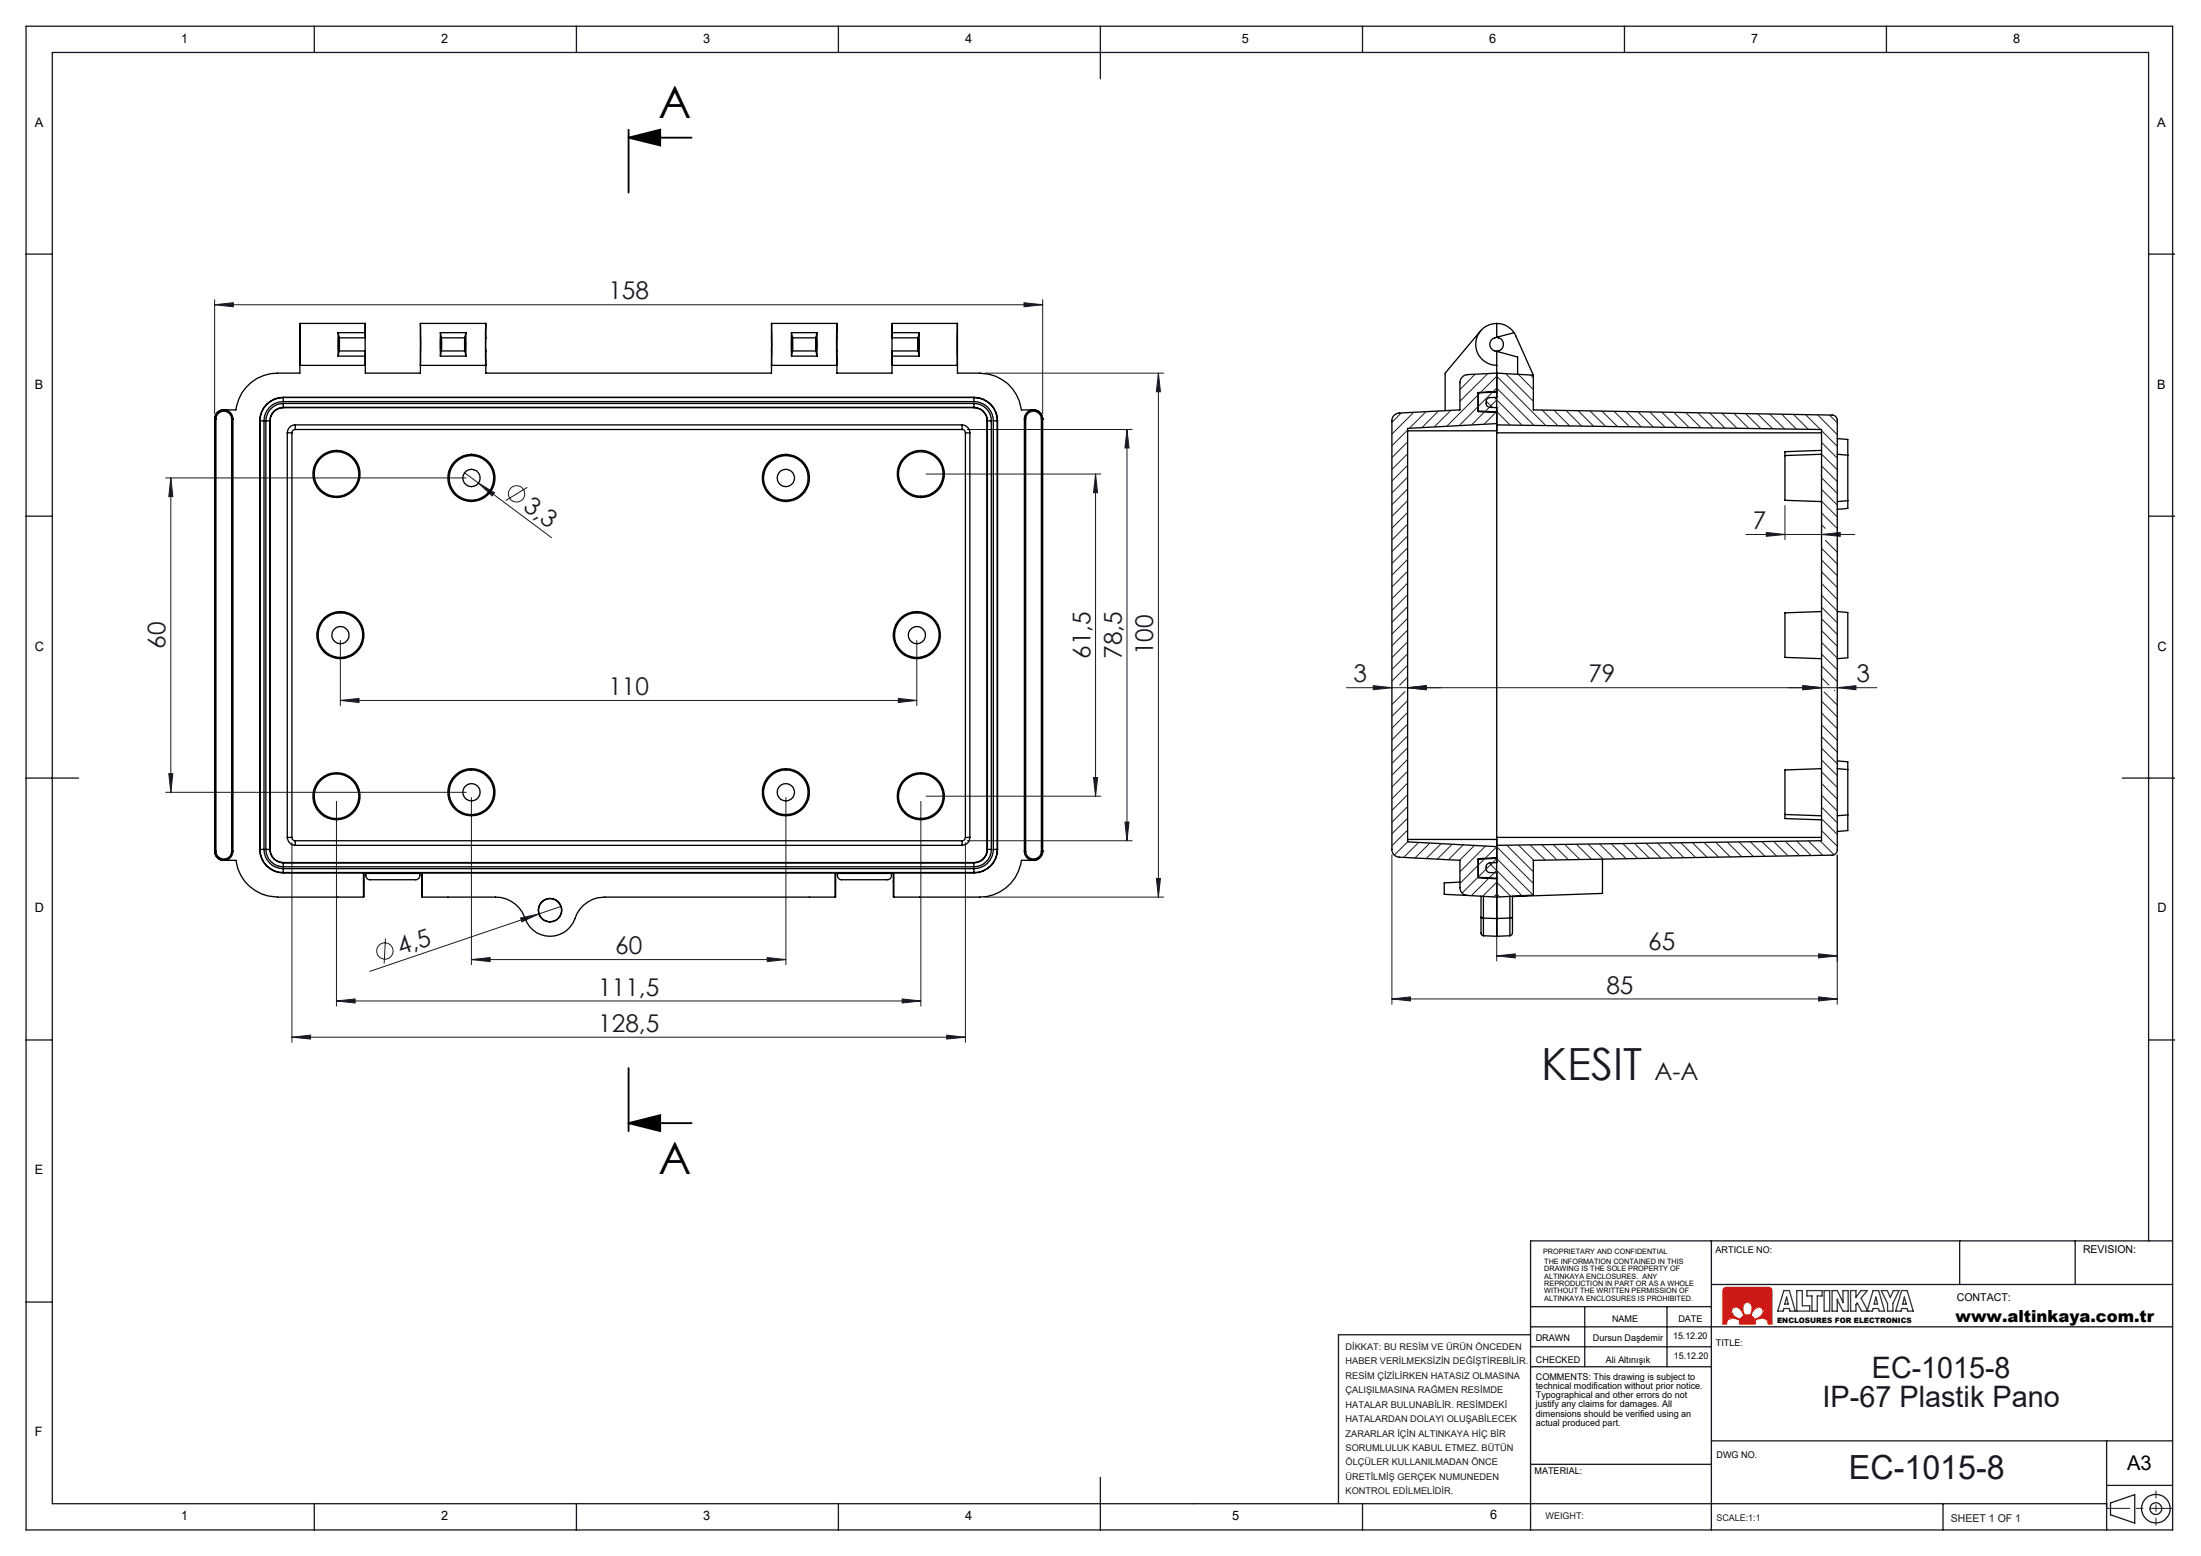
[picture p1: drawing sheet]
<svg xmlns="http://www.w3.org/2000/svg" width="420mm" height="297mm" viewBox="0 0 420 297" stroke-linecap="round" stroke-linejoin="round" font-family="sans-serif">
<path d="M329 245.8l.4-.1h8.1l.5 .2 .1 .4v6.4h-.7l-.4-.9-.7-.2-1.4 .4 .1 .7h-3.1l.1-.7-1.4-.4-.9 .3-.2 .8h-.7v-6.4zM330.6 249.7l.8-.3 .7 .5 .6 1.2-.6 .7-1.3-.7-.4-.8zM332.8 248.8l.6-.3 .8 .4 .2 .8-.5 1.3h-.9l-.3-.6-.1-.7zM334.8 249.9l.9-.5 .5 .3 .3 .8-.4 .6-1.3 .7-.6-.7 .2-.6z" fill="none" stroke="#e13800" stroke-width=".19"/>
<g fill="none" stroke="#191924" stroke-width=".25">
<path d="M5 5h409.6v287h-409.6zM60 5v5M110 5v5M160 5v5M210 5v10M260 5v5M310 5v5M360 5v5M5 48.5h5M410 48.5h5M5 98.5h5M410 98.5h5"/>
<path d="M5 148.5h10M405 148.5h10M5 198.5h5M410 198.5h5M326.6 236.9v55.1M373.9 236.8v8.4M396 236.8v8.4M410 236.9v-226.9h-400v277h392M414.6 236.9h-122.5v55.1M5 248.5h5M292.1 254.8h-36.7v32.2M292.1 249.4h34.5"/>
<path d="M292.1 253.3h122.5M292.1 257.1h34.5M302.4 249.4v11.5M318.1 249.4v11.5M326.6 245.2h88M292.1 260.9h34.5M292.1 279.5h34.5M326.6 275h88M402 275v17M60 287v5M110 287v5M160 287v5"/>
<path d="M210 282v10M260 287v5M370.8 287v5M402 283.5h12.6"/>
</g>
<path d="M334.7 250a.98 .98 0 0 1 .9-.6 .98 .98 0 0 1 .9 .6 1.68 1.68 0 0 1-1.7 1.7l-.3-.3a.51 .51 0 0 1-.1-.9zM330.6 249.7a1.15 1.15 0 0 1 1.8 .6l.1 .2a.56 .56 0 0 1 .2 .5 .56 .56 0 0 1-.4 .5 .53 .53 0 0 1-.4 .3 .53 .53 0 0 1-.5-.3l-.5-.3a1.05 1.05 0 0 1-.3-1.5zM329 245.8l-.2 .4v6.5h.7v-.2a1.21 1.21 0 0 1 1.8-.8 .53 .53 0 0 1 .6 .6v.4h3.1v-.3a.46 .46 0 0 1 0-.5 .46 .46 0 0 1 .5-.1l.6-.2 .6 .1a.83 .83 0 0 1 .7 1h.7v-6.4l-.2-.5-.2-.1h-8.5zM332.9 248.7a.97 .97 0 0 1 1.1 .1 .97 .97 0 0 1 .3 1.1l-.1 .6a.44 .44 0 0 1-.6 .5h-.2a.45 .45 0 0 1-.5 0 .45 .45 0 0 1-.2-.5l-.1-1.1z" fill-rule="evenodd" fill="#f00"/>
<g fill="none" stroke="#191924" stroke-width=".19">
<path d="M41 58.2l3.5-.4v.8zM41 57.2v21.8M41 58.2h158M195.4 57.8l3.6 .4-3.6 .4zM199 57.2v21.8M188 71.2h34.1M221.1 71.2l.3 3.6h-.7zM221.1 71.2v100M31.6 91.2h57.4M32.6 91.2v60M32.6 91.2l.4 3.6h-.8zM88.7 90.2l2.6 2"/>
<path d="M91.3 92.2l3.1 1.8-.5 .6zM91.3 92.2l13.9 10.4M100.6 93l-4.1 2.5M176.7 90.5h33.3M184.6 82h31.4M209.1 90.5v61.5M209.1 90.5l.3 3.5h-.7zM215.1 82l.3 3.5h-.7zM215.1 82v78.5M340.6 96.5v6.5M333.2 102h20.7M337 101.6l3.6 .4-3.6 .4z"/>
<path d="M347.6 102l3.6-.4v.8zM64.9 133.7l3.6-.4v.8zM64.9 122.2v12.5M64.9 133.7h110M171.4 133.3l3.5 .4-3.5 .4zM174.9 122.2v12.5M262 130.9l3.6 .4-3.6 .4zM268.6 131.3l3.6-.4v.8zM344 130.9l3.6 .4-3.6 .4zM350.6 131.3l3.6-.4v.8zM358.1 131.3h-101.2M31.6 151.2h57.4"/>
<path d="M32.2 147.7h.8l-.4 3.5zM64.2 153v39M90 152.2v31.9M150 152.2v31.9M175.7 153v39M176.7 152h33.3M208.7 148.4h.7l-.3 3.6zM214.7 156.9h.7l-.3 3.6zM55.7 160.9v38.1M73.6 179.1l-.3 4.8M99.3 175.2l3.5-.8-3.2 1.6zM102.8 174.4l-32.2 11"/>
<path d="M107.1 173l-4.3 1.4M184.2 160.9v38.1M184.6 160.5h31.4M188 171.2h34.1M220.7 167.7h.7l-.3 3.5zM265.6 163.1v28.6M285.6 176.3v7.1M350.6 163.2v28.5M55.7 198l3.6-.4v.7zM55.7 198h128.5M64.2 191.1l3.6-.4v.7zM64.2 191.1h111.5"/>
<path d="M90 183.2l3.5-.4v.7zM90 183.2h60M146.4 182.8l3.6 .4-3.6 .3zM172.2 190.7l3.5 .4-3.5 .3zM180.7 197.6l3.5 .4-3.5 .3zM265.6 190.7l3.5-.4v.8zM265.6 190.7h85M285.6 182.5l3.5-.4v.7zM285.6 182.5h65M347 190.3l3.6 .4-3.6 .4zM347 182.1l3.6 .4-3.6 .3z"/>
<circle cx="98.6" cy="94.3" r="1.56"/>
<circle cx="73.5" cy="181.5" r="1.56"/>
</g>
<path d="M119.9 26.3l6.1-1.5v3zM119.9 26.3h12.1M119.9 24.8v12M119.9 214.4l6.1-1.5v3zM119.9 203.9v12M119.9 214.4h12.1" fill="none" stroke="#000" stroke-width=".35"/>
<g fill="none" stroke="#191924" stroke-width=".25">
<path d="M402.7 286.9l4.7-1.6v5.4l-4.7-1.6z"/>
<circle cx="411.4" cy="288" r="2.72"/>
<circle cx="411.4" cy="288" r="1.13"/>
</g>
<path d="M340.4 246.3h1.1l1.1 4h-1l-.2-.5h-1l-.1 .5h-1.1zM340.9 247.6l.3 1.3h-.6zM342.9 246.3h1v2.9h1.4v1.1h-2.4zM344.8 246.3h2.9v1.1h-.9v2.9h-1v-2.9h-1zM348.1 246.3h1v4h-1zM350.6 247.9v2.4h-1v-4h1l1.1 2.4v-2.4h1v4h-1l-1.1-2.4M356.3 250.3l1.1-4h1.1l1.1 4h-1l-.1-.5h-1.1l-.1 .5h-2.1l-.8-1.6-.2 .3v1.3h-1.1v-4h1.1v1.3l.9-1.3h1.2l-1.2 1.5 1.3 2.5M358 247.6l.3 1.3h-.7zM359 246.3h1.2l.5 1.4 .6-1.4h1.1l-1.2 2.5v1.5h-1v-1.5zM362.9 246.3h1l1.2 4h-1.1l-.1-.5h-1l-.1 .5h-1.1zM363.4 247.6l.3 1.3h-.6z" fill="none" stroke="#373737" stroke-width=".25"/>
<path d="M401.9 287.9h12.7" fill="none" stroke="#191924" stroke-width=".19" stroke-dasharray="15.2 1.3 1.3 1.3" stroke-dashoffset="10.8"/>
<path d="M411.4 284.6v6.5" fill="none" stroke="#191924" stroke-width=".19" stroke-dasharray="15.2 1.3 1.3 1.3" stroke-dashoffset="13.9"/>
<path d="M119.9 26.3l6.1-1.5v3zM119.9 214.4l6.1-1.5v3z" fill="#000"/>
<g fill="#191924">
<path d="M99.3 175.2l3.5-.8-3.2 1.6z"/>
<path d="M91.3 92.2l3.1 1.8-.5 .6z"/>
<path d="M195.4 57.8l3.6 .4-3.6 .4zM41 58.2l3.5-.4v.8z"/>
<path d="M90 183.2l3.5-.4v.7zM146.4 182.8l3.6 .4-3.6 .3zM55.7 198l3.6-.4v.7zM180.7 197.6l3.5 .4-3.5 .3z"/>
<path d="M64.2 191.1l3.6-.4v.7zM172.2 190.7l3.5 .4-3.5 .3z"/>
<path d="M265.6 190.7l3.5-.4v.8zM347 190.3l3.6 .4-3.6 .4zM285.6 182.5l3.5-.4v.7zM347 182.1l3.6 .4-3.6 .3zM337 101.6l3.6 .4-3.6 .4zM347.6 102l3.6-.4v.8zM344 130.9l3.6 .4-3.6 .4zM350.6 131.3l3.6-.4v.8z"/>
<path d="M268.6 131.3l3.6-.4v.8zM344 130.9l3.6 .4-3.6 .4z"/>
<path d="M171.4 133.3l3.5 .4-3.5 .4zM64.9 133.7l3.6-.4v.8z"/>
<path d="M268.6 131.3l3.6-.4v.8zM262 130.9l3.6 .4-3.6 .4z"/>
<path d="M214.7 156.9h.7l-.3 3.6zM215.1 82l.3 3.5h-.7z"/>
<path d="M32.6 91.2l.4 3.6h-.8zM32.2 147.7h.8l-.4 3.5zM209.1 90.5l.3 3.5h-.7zM208.7 148.4h.7l-.3 3.6z"/>
<path d="M221.1 71.2l.3 3.6h-.7zM220.7 167.7h.7l-.3 3.5z"/>
</g>
<g fill="none" stroke="#000" stroke-width=".25">
<path d="M41 80a1.75 1.75 0 0 1 1.7-1.8 1.75 1.75 0 0 1 1.8 1.8M41 80h.1M41 80h.2M41 80v82.5M41.2 80a1.5 1.5 0 0 1 1.5-1.5 1.5 1.5 0 0 1 1.5 1.5M41.2 80v82.5M44.2 80h.3M44.2 80v82.5M44.5 80v82.5M54 75.9v.8M54 75.9a4.5 4.5 0 0 0-4.4 4.4M54 76.7a3.7 3.7 0 0 0-3.6 3.6"/>
<path d="M54 77a3.4 3.4 0 0 0-3.3 3.3M54 77v.7M54 77.7a2.59 2.59 0 0 0-2.5 2.6M54 75.8a4.5 4.5 0 0 0-4.4 4.5M54 77.8a2.47 2.47 0 0 0-2.4 2.5M54 75.9h131.8M54 76.7h131.8M54 77h131.8M54 77.7h131.8M54 75.8v.1M54 77.7v.1M54 75.8h131.8"/>
<path d="M54 77.8h131.8M57.2 61.7v8h12.5l-.1-1.7M57.2 61.7v9.5h-4.2a8 8 0 0 0-8 7h-2.3a1.71 1.71 0 0 0-1.7 1.8M57.2 61.7h12.5M64.5 63.5v4.5M64.5 63.5h5.1M64.5 68h5.1M64.5 63.5l.2 .9M64.7 64.4v2.7M64.7 67.1l-.2 .9M64.7 64.4v.1M64.7 64.5v2.5"/>
<path d="M64.7 64.5h5M64.7 67h5M64.7 67v.1M69.6 63.5l.1 .9M69.7 61.7l-.1 1.8M69.7 64.5v2.5M69.7 61.7v2.8M69.7 67.1l-.1 .9M80.2 61.7v8h12.5v-8M80.2 61.7v9.5h-10.5v-4.2M80.2 61.7h12.5M84 63.5v4.5"/>
<path d="M84 63.5h4.9M84 68h4.9M84 63.5l.2 .9M84.2 64.4v2.7M84.2 67.1l-.2 .9M84.2 64.4v.1M84.2 64.5v2.5M84.2 64.5h4.5M84.2 67h4.5M84.2 67v.1M88.7 64.5v2.5M88.7 67v.1"/>
<path d="M88.7 64.4v2.7M88.7 67.1l.2 .9M88.7 64.4v.1M88.9 63.5v4.5M88.9 63.5l-.2 .9M92.7 61.7v9.5h54.5v-9.5M147.2 61.7v8h12.5v-8M147.2 61.7h12.5M151 63.5v4.5M151 63.5h4.9M151 68h4.9M151 63.5l.2 .9"/>
<path d="M151.2 64.4v2.7M151.2 67.1l-.2 .9M151.2 64.4v.1M151.2 64.5v2.5M151.2 64.5h4.5M151.2 67v.1M151.2 67h4.5M155.7 64.5v2.5M155.7 67v.1M155.7 64.4v2.7M155.7 67.1l.2 .9M155.7 64.4v.1"/>
<path d="M155.9 63.5v4.5M155.9 63.5l-.2 .9M159.7 61.7v9.5h10.5v-4.2M170.2 61.7l.1 1.8M170.2 64.5v2.5M170.2 61.7h12.5M170.2 61.7v2.8M170.2 64.5h5M170.2 67h5M170.2 67.1l.1 .9M170.3 63.5h5.1M170.3 68h5.1"/>
<path d="M170.3 63.5l-.1 .9M175.2 64.5v2.5M175.2 67v.1M175.2 64.4v2.7M175.2 67.1l.2 .9M175.2 64.4v.1M175.4 63.5v4.5M175.4 63.5l-.2 .9M182.7 61.7v8h-12.5l.1-1.7M182.7 61.7v9.5h4.3a7.9 7.9 0 0 1 7.9 7h2.3M185.8 75.9v.8M185.8 76.7a3.7 3.7 0 0 1 3.7 3.6"/>
<path d="M185.8 75.9a4.5 4.5 0 0 1 4.5 4.4M185.8 77a3.3 3.3 0 0 1 3.4 3.3M185.8 77v.7M185.8 77.7a2.59 2.59 0 0 1 2.6 2.6M185.8 75.8a4.5 4.5 0 0 1 4.6 4.5M185.8 77.8a2.47 2.47 0 0 1 2.5 2.5M185.8 75.8v.1M185.8 77.7v.1M195.5 80h.2M195.5 80v82.5M195.7 80a1.5 1.5 0 0 1 1.5-1.5 1.5 1.5 0 0 1 1.5 1.5M195.7 80v82.5"/>
<path d="M197.2 78.2a1.69 1.69 0 0 0-1.7 1.8M197.2 78.2a1.75 1.75 0 0 1 1.8 1.8M197.2 78.2a1.7 1.7 0 0 1 1.8 1.8M197.2 78.2h.1M198.7 80h.3M198.7 80v82.5M199 80h.1M199 80v82.5M282.1 78.5l3.5 .1M282.5 63.1l-6.7 8.1v7.2M285.6 75.8l-1.3 .1a.97 .97 0 0 0-.7 .9 .97 .97 0 0 0 .7 .9l1.3 .1M285.6 61.7a3.9 3.9 0 0 1 3.3 1.8"/>
<path d="M285.6 64.4a1.34 1.34 0 0 0-1.3 1.3 1.34 1.34 0 0 0 1.3 1.4M285.6 61.7a4 4 0 0 0-4 4 4 4 0 0 0 4 4M285.6 64.4a1.34 1.34 0 0 1 1.3 1.3 1.34 1.34 0 0 1-1.3 1.4M285.6 74.7l-3.5 .2v3.7l3.5 .1M285.6 61.7v2.7M285.6 67.1v14M285.6 74.8l-3.5 .2M285.6 67.1l4 1.1v3.2M288.9 63.5l3.7 8.1M288.9 63.5l-3.3 .9M292.6 71.6l-7-.4-5.6 .3a1.58 1.58 0 0 0-1.4 1.5v5.2l-11.6 .6a1.44 1.44 0 0 0-1.4 1.5v81.8a1.44 1.44 0 0 0 1.4 1.5l11.6 .6v5.2a1.51 1.51 0 0 0 1.4 1.5M292.6 71.6v6.6l57 1a.96 .96 0 0 1 1 1v82a.96 .96 0 0 1-1 1l-57 1v6.6l-7 .4"/>
<path d="M49.6 80.3h.1M49.6 80.3v81.8M49.6 80.3h.8M50.4 80.3v81.8M50.7 80.3h.8M50.7 80.3v81.8M51.5 80.3v81.8M51.5 80.3h.1M51.6 80.3v81.8M54.8 82.6v77.2M54.8 82.6h.9M55.7 82.6v77.2"/>
<path d="M56.3 81.1a1.49 1.49 0 0 0-1.5 1.5M56.3 82a.6 .6 0 0 0-.6 .6M56.3 81.1h127.3M56.3 81.1v.9M56.3 82h127.3M183.6 81.1a1.54 1.54 0 0 1 1.5 1.5M183.6 82h.1a.61 .61 0 0 1 .5 .6M183.6 81.1v.9M184.2 82.6h.9M184.2 82.6v77.2M185.1 82.6v77.2M188.3 80.3h.1"/>
<path d="M188.3 80.3v81.8M188.4 80.3h.8M188.4 80.3v81.8M189.2 80.3v81.8M189.5 80.3h.8M189.5 80.3v81.8M190.3 80.3v81.8M190.3 80.3h.1M190.4 80.3v81.8M285.6 81.2v1h-17M285.6 81.1v1.5M285.6 82.6h62"/>
<path d="M285.6 82.6v77.2M285.6 80.9l-17 .9v78.9l17 .9M285.6 81.1l62 .9v78.5l-62 .9M340.6 87v8.5l7 .2M347.6 86l-7 .2v.8M347.6 86.7l-7 .3M350.6 83.7l2 .2v3M350.6 86.7l2 .2M352.6 86.9v8.7M352.6 95.6v1.4l-2 .2M352.6 95.6l-2 .1M347.6 116.7l-7 .3v8.5l7 .2"/>
<path d="M350.6 116.7l2 .2v8.7l-2 .1M54.8 159.8a1.57 1.57 0 0 0 1.5 1.6M54.8 159.8h.9M55.7 159.8a.6 .6 0 0 0 .6 .7M184.2 159.8v.2a.62 .62 0 0 1-.6 .5M184.2 159.8h.9M185.1 159.8a1.47 1.47 0 0 1-1.5 1.6M285.6 159.8v1.6M285.6 159.8h62M340.6 155.5v.7l7 .3M340.6 155.5l7 .2M347.6 146.7l-7 .3v8.5"/>
<path d="M350.6 145.2l2 .2v1.5M350.6 146.7l2 .2M352.6 146.9v8.6M352.6 155.5v3l-2 .2M352.6 155.5l-2 .2M41 162.5a1.75 1.75 0 0 0 1.7 1.7 1.75 1.75 0 0 0 1.8-1.7M41 162.5a1.73 1.73 0 0 0 1.7 1.7h2.3a8 8 0 0 0 8 7h16.4M41 162.5h.1M41 162.5h.2M41.2 162.5a1.5 1.5 0 0 0 1.5 1.5 1.5 1.5 0 0 0 1.5-1.5M44.2 162.5h.3M49.6 162.1a4.5 4.5 0 0 0 4.4 4.5"/>
<path d="M49.6 162.1h.1M49.6 162.1h.8M49.6 162.1a4.4 4.4 0 0 0 4.4 4.4M50.4 162.1a3.7 3.7 0 0 0 3.6 3.7M50.7 162.1a3.4 3.4 0 0 0 3.3 3.3M50.7 162.1h.8M51.5 162.1a2.59 2.59 0 0 0 2.5 2.6M51.5 162.1h.1M51.6 162.1a2.47 2.47 0 0 0 2.4 2.5M54 164.7v.7M54 165.8v.7M54 165.4h131.8"/>
<path d="M54 165.8h131.8M54 164.7h131.8M54 166.5h131.8M54 164.6v.1M54 166.5v.1M54 164.6h131.8M54 166.6h131.8M56.3 161.4h127.3M56.3 160.5v.9M56.3 160.5h127.3M69.4 166.7h11.2M69.4 166.7v4.5"/>
<path d="M69.4 166.7h.1M69.5 166.7h11M69.5 166.7v4.4l-.1 .1M69.8 166.7a.94 .94 0 0 0 .5 1.2h9a.78 .78 0 0 0 .8-.8v-.4M80.5 166.7v4.4l.1 .1M80.6 171.2h13.9a6 6 0 0 1 5.7 4.1 5 5 0 0 0 4.8 3.4 5 5 0 0 0 4.7-3.4 5.9 5.9 0 0 1 5.7-4.1h43.9M80.6 166.7v4.5M80.6 166.7h-.1M159.3 166.7h11.3M159.3 166.7v4.5M159.3 166.7h.2M159.5 166.7h11"/>
<path d="M159.5 166.7v4.4l-.2 .1M159.8 166.7a.94 .94 0 0 0 .5 1.2h9a.78 .78 0 0 0 .8-.8v-.4M170.5 166.7v4.4l.1 .1M170.6 166.7v4.5M170.6 166.7h-.1M183.6 160.5v.9M185.8 164.7v.7M185.8 165.8v.7M185.8 164.6v.1M185.8 166.5v.1M188.3 162.1a2.47 2.47 0 0 1-2.5 2.5M188.3 162.1h.1"/>
<path d="M188.4 162.1h.8M188.4 162.1a2.59 2.59 0 0 1-2.6 2.6M189.2 162.1a3.3 3.3 0 0 1-3.4 3.3M189.5 162.1a3.7 3.7 0 0 1-3.7 3.7M189.5 162.1h.8M190.3 162.1a4.4 4.4 0 0 1-4.5 4.4M190.3 162.1h.1M190.4 162.1a4.5 4.5 0 0 1-4.6 4.5M195.5 162.5a1.69 1.69 0 0 0 1.7 1.7M195.5 162.5h.2M195.7 162.5a1.5 1.5 0 0 0 1.5 1.5 1.5 1.5 0 0 0 1.5-1.5M197.2 164.2h-2.3a8 8 0 0 1-7.9 7h-16.4"/>
<path d="M197.2 164.2h.1M198.7 162.5h.3M199 162.5a1.75 1.75 0 0 1-1.8 1.7M199 162.5a1.77 1.77 0 0 1-1.8 1.7M199 162.5h.1M268.6 160.2h17v1.1M278.6 168.4l-3 .1v2.2l4.4 .2M280 170.9l5.6 .3M282.1 167.5l3.5 .1M282.6 175.1v2.3a1.18 1.18 0 0 0 .2 1.1l.3 .1M282.6 171.1v4M282.6 175.1l.5 .1"/>
<path d="M283.1 175.2l2.5 .1M283.1 171.1v4.1M283.1 175.2v3.4M283.1 178.6l2.5 .1M285.6 171.2v4.1M285.6 175.3v3.4M285.6 164.6l-1.3 .1a.94 .94 0 0 0-.7 .9 .94 .94 0 0 0 .7 .9l1.3 .1M285.6 163.7l-3.5 .2v3.6l3.5 .2M285.6 161.4v9.8M285.6 163.8l-3.5 .2M288.1 171.1v4.1M288.1 175.2l-2.5 .1"/>
<path d="M288.1 175.2v3.4M288.1 178.6l-2.5 .1M288.6 175.1v1.8a2.05 2.05 0 0 1-.1 1.5l-.4 .2M288.6 171.1v4M288.6 175.1l-.5 .1M305.8 164v6.5l-17.2 .6"/>
<circle cx="64.2" cy="90.5" r="4.5"/>
<circle cx="64.2" cy="90.5" r="4.3"/>
<circle cx="90" cy="91.2" r="4.5"/>
<circle cx="90" cy="91.2" r="1.65"/>
<circle cx="90" cy="91.2" r="4.3"/>
<circle cx="149.9" cy="91.2" r="4.3"/>
<circle cx="150" cy="91.2" r="1.64"/>
<circle cx="150" cy="91.2" r="4.5"/>
<circle cx="175.7" cy="90.5" r="4.3"/>
<circle cx="175.7" cy="90.5" r="4.5"/>
<circle cx="65" cy="121.2" r="4.5"/>
<circle cx="65" cy="121.2" r="4.3"/>
<circle cx="65" cy="121.2" r="1.64"/>
<circle cx="175" cy="121.2" r="4.3"/>
<circle cx="175" cy="121.2" r="1.64"/>
<circle cx="175" cy="121.2" r="4.5"/>
<circle cx="64.2" cy="152" r="4.5"/>
<circle cx="64.2" cy="152" r="4.3"/>
<circle cx="90" cy="151.2" r="4.5"/>
<circle cx="90" cy="151.2" r="1.67"/>
<circle cx="90" cy="151.2" r="4.3"/>
<circle cx="149.9" cy="151.2" r="4.3"/>
<circle cx="150" cy="151.2" r="1.66"/>
<circle cx="150" cy="151.2" r="4.5"/>
<circle cx="175.7" cy="152" r="4.3"/>
<circle cx="175.7" cy="152" r="4.5"/>
<circle cx="105" cy="173.7" r="2.21"/>
<circle cx="105" cy="173.7" r="2.24"/>
</g>
<g fill="none" stroke="#191924" stroke-width=".19">
<path d="M267.4 78.8l-1.8 1.8M269.8 78.7l-4.2 4.2M272.1 78.6l-3.1 3.1M274.5 78.5l-3.2 3.1M276.9 78.3l-3.2 3.2M281.5 71.4l-2.9 3M282.4 75l-6.3 6.3M282.5 74.9l3.1-3.1 9.4 9.4M283.3 78.6l-2.5 2.5M283.6 76.6l1.2 1.2M283.9 71.3l-5.3 5.3M284.8 74.9l-6.4 6.3"/>
<path d="M284.9 74.8l.7-.7 7.1 7.1M285.1 75.8l5.3 5.4M285.4 78.7l-2.2 2.3M285.5 78.6h.1l2.5 2.5M285.6 76.3l-2.2 2.2M287.3 71.3l5.3 5.3M289.7 71.4l2.9 3M292.1 71.6l.5 .5M294.3 78.2l3 3.1M296.5 78.3l3 3M298.8 78.3l3 3M301.1 78.4l3 2.9"/>
<path d="M303.4 78.4l3 3M305.7 78.5l2.9 2.9M308 78.5l2.9 3M310.3 78.5l2.9 3M312.5 78.6l3 2.9M314.8 78.6l2.9 3M317.1 78.7l2.9 2.9M319.4 78.7l2.9 2.9M321.7 78.7l2.9 3M324 78.8l2.9 2.9M326.2 78.8l2.9 2.9M328.5 78.8l2.9 2.9"/>
<path d="M330.8 78.9l2.9 2.9M333.1 78.9l2.9 2.9M335.4 79l2.8 2.8M337.7 79l2.8 2.9M340 79.1l2.8 2.8M342.2 79.1l2.9 2.8M344.5 79.1l2.9 2.9M346.8 79.2l3.8 3.8M349.1 79.2l1.5 1.5M268.6 93.3l-3 3M268.6 95.6l-3 3M268.6 82.1l-3 3"/>
<path d="M268.6 84.3l-3 3M268.6 86.6l-3 3M268.6 88.8l-3 3M268.6 91.1l-3 3M268.6 97.8l-3 3M285.5 80.9l.4 .2M347.6 97.9l3 3M347.6 95.7l3 3M347.6 93.4l3 3M347.6 91.2l3 3M347.6 88.9l3 3M347.6 86.7l3 3"/>
<path d="M347.6 84.5l3 3M347.6 82.2l3 3M268.6 100l-3 3.1M268.6 102.3l-3 3M268.6 104.6l-3 3M268.6 106.8l-3 3M268.6 109l-3 3M268.6 111.3l-3 3M268.6 113.5l-3 3M268.6 115.8l-3 3M268.6 118l-3 3M347.6 118.1l3 3"/>
<path d="M347.6 115.9l3 3M347.6 113.6l3 3M347.6 111.4l3 3M347.6 109.1l3 3M347.6 106.9l3 3M347.6 104.7l3 3M347.6 100.2l.7 .7M348.3 103.1l2.3 2.3M350.6 103.1h.1M268.1 132l-2.5 2.5M268.6 120.3l-3 3M268.6 122.5l-3 3"/>
<path d="M268.6 124.8l-3 3M268.6 127l-3 3M268.6 129.3l-1.5 1.5M268.6 133.7l-3 3M268.6 136l-3 3M268.6 138.2l-3 3M347.6 138.3l3 3M347.6 136.1l3 3M347.6 133.8l3 3M347.6 129.4l1.4 1.4M347.6 127.1l3 3M347.6 124.8l3 3"/>
<path d="M347.6 122.6l3 3M347.6 120.4l3 3M348.1 132.1l2.5 2.5M350 131.8h.1M268.6 140.5l-3 3M268.6 142.7l-3 3M268.6 145l-3 3M268.6 147.2l-3 3M268.6 149.5l-3 3M268.6 151.7l-3 3M268.6 153.9l-3 3M268.6 156.2l-3 3"/>
<path d="M268.6 158.4l-3 3M347.6 158.5l3 3M347.6 156.3l3 3M347.6 154.1l3 3M347.6 151.8l3 3M347.6 149.5l3 3M347.6 147.3l3 3M347.6 145.1l3 3M347.6 142.8l3 3M347.6 140.6l3 3M268.6 160.7l-2.5 2.5M270.7 160.8l-2.8 2.9"/>
<path d="M272.8 160.9l-2.8 2.9M275 161l-2.9 2.9M277.1 161.1l-2.9 2.9M279 170.5l6.6-6.6 7 6.9M279.2 161.3l-2.8 2.8M281.4 161.4l-2.9 2.8M282.9 171.1l2.7-2.7 2.7 2.7M283.3 163.9l-4.7 4.7M283.4 163.8l2.2-2.2 7 7M283.5 161.5l-4.9 4.9M284.1 167.6l-3.4 3.4M284.2 164.7l6.2 6.3"/>
<path d="M285 171.2l.6-.6 .6 .6M285.6 166.1l-1.4 1.5M287.5 161.3l5.1 5.1M289.7 161.3l3 2.9M292 161.3l2.9 2.9M294.2 161.2l2.9 2.9M296.4 161.2l2.9 2.9M298.6 161.2l2.9 2.9M300.8 161.1l2.9 2.9M303 161.1l2.9 2.9M305.2 161.1l2.9 2.9M307.4 161l2.9 2.9"/>
<path d="M309.7 161l2.8 2.9M311.9 161l2.8 2.8M314.1 160.9l2.8 2.9M316.3 160.9l2.9 2.9M318.5 160.9l2.8 2.8M320.7 160.9l2.9 2.8M322.9 160.8l2.9 2.9M325.2 160.8l2.8 2.8M327.4 160.8l2.8 2.8M329.6 160.7l2.8 2.8M331.8 160.7l2.8 2.8M334 160.7l2.8 2.7"/>
<path d="M336.2 160.7l2.8 2.7M338.5 160.6l2.7 2.8M340.7 160.6l2.7 2.7M342.9 160.5l2.7 2.8M345.1 160.5l2.7 2.8M347.3 160.5l2.7 2.7"/>
</g>
<g font-size="8.5">
<text x="125.7" y="22.5">A</text>
<text x="125.7" y="224">A</text>
</g>
<text font-size="8.5" fill="#191924" x="294.1" y="206.2">KESIT</text>
<text font-size="6.3" fill="#191924" x="352.8" y="282.4">EC-1015-8</text>
<g font-size="5.6" fill="#191924">
<text x="357.2" y="262.9">EC-1015-8</text>
<text x="347.8" y="268.6">IP-67 Plastik Pano</text>
</g>
<g font-size="4.7" fill="#191924">
<text x="116.1" y="57.1">158</text>
<text x="99.6" y="97.2" transform="rotate(37 99.6 97.2)">3,3</text>
<text x="334.5" y="101">7</text>
<text x="31.6" y="123.8" transform="rotate(-90 31.6 123.8)">60</text>
<text x="208.1" y="125.7" transform="rotate(-90 208.1 125.7)">61,5</text>
<text x="214.1" y="125.7" transform="rotate(-90 214.1 125.7)">78,5</text>
<text x="220.1" y="125.1" transform="rotate(-90 220.1 125.1)">100</text>
<text x="258.2" y="130.2">3</text>
<text x="303.1" y="130.2">79</text>
<text x="354.3" y="130.2">3</text>
<text x="116.1" y="132.7">110</text>
<text x="76.4" y="182.3" transform="rotate(-19 76.4 182.3)">4,5</text>
<text x="117.4" y="182.1">60</text>
<text x="314.5" y="181.4">65</text>
<text x="114.2" y="190">111,5</text>
<text x="306.5" y="189.6">85</text>
<text x="114.2" y="196.9">128,5</text>
<text x="315.7" y="206.2">A-A</text>
</g>
<text font-size="3.9" x="405.9" y="280.6">A3</text>
<text font-size="3.2" x="373.2" y="252.4">www.altinkaya.com.tr</text>
<g font-size="2.5">
<text x="34.6" y="8.2">1</text>
<text x="84.2" y="8.2">2</text>
<text x="134.2" y="8.2">3</text>
<text x="184.2" y="8.2">4</text>
<text x="237" y="8.2">5</text>
<text x="284.2" y="8.2">6</text>
<text x="334.2" y="8.2">7</text>
<text x="384.2" y="8.2">8</text>
<text x="6.7" y="24.2">A</text>
<text x="411.7" y="24.2">A</text>
<text x="6.7" y="74.2">B</text>
<text x="411.7" y="74.2">B</text>
<text x="6.7" y="124.2">C</text>
<text x="411.7" y="124.2">C</text>
<text x="6.7" y="174.2">D</text>
<text x="411.7" y="174.2">D</text>
<text x="6.7" y="224.2">E</text>
<text x="6.7" y="274.2">F</text>
<text x="34.6" y="290.2">1</text>
<text x="84.2" y="290.2">2</text>
<text x="134.2" y="290.2">3</text>
<text x="184.2" y="290.2">4</text>
<text x="235.1" y="290.2">5</text>
<text x="284.3" y="289.9">6</text>
</g>
<g font-size="2.1">
<text x="397.5" y="239.2">REVISION:</text>
<text x="373.4" y="248.2">CONTACT:</text>
</g>
<text font-size="2.1" fill="#191924" x="372.3" y="290.6">SHEET 1 OF 1</text>
<g font-size="1.8">
<text x="327.4" y="239.2">ARTICLE NO:</text>
<text x="293" y="256">DRAWN</text>
<text x="304" y="256">Dursun Daşdemir</text>
<text x="307.6" y="252.3">NAME</text>
<text x="319.3" y="255.7">15.12.20</text>
<text x="320.3" y="252.3">DATE</text>
<text x="327.4" y="256.9">TITLE:</text>
<text x="293.1" y="263.3">COMMENTS: This drawing is subject to</text>
<text x="293.1" y="260.1">CHECKED</text>
<text x="306.4" y="260.1">Ali Altınışık</text>
<text x="319.4" y="259.4">15.12.20</text>
<text x="293.1" y="265.1">technical modification without prior notice.</text>
<text x="293.1" y="266.9">Typographical and other errors do not</text>
<text x="293.1" y="268.6">justify any claims for damages. All</text>
<text x="293.1" y="270.4">dimensions should be verified using an</text>
<text x="293.1" y="272.2">actual produced part.</text>
<text x="292.8" y="281.3">MATERIAL:</text>
<text x="327.6" y="278.3">DWG NO.</text>
</g>
<g font-size="1.8" fill="#191924">
<text x="256.8" y="257.6">DİKKAT: BU RESİM VE ÜRÜN ÖNCEDEN</text>
<text x="256.8" y="260.4">HABER VERİLMEKSİZİN DEĞİŞTİREBİLİR.</text>
<text x="256.8" y="263.1">RESİM ÇİZİLİRKEN HATASIZ OLMASINA</text>
<text x="256.8" y="265.9">ÇALIŞILMASINA RAĞMEN RESİMDE</text>
<text x="256.8" y="268.7">HATALAR BULUNABİLİR. RESİMDEKİ</text>
<text x="256.8" y="271.4">HATALARDAN DOLAYI OLUŞABİLECEK</text>
<text x="256.8" y="274.2">ZARARLAR İÇİN ALTINKAYA HİÇ BİR</text>
<text x="256.8" y="277">SORUMLULUK KABUL ETMEZ. BÜTÜN</text>
<text x="256.8" y="279.7">ÖLÇÜLER KULLANILMADAN ÖNCE</text>
<text x="256.8" y="282.5">ÜRETİLMİŞ GERÇEK NUMUNEDEN</text>
<text x="256.8" y="285.2">KONTROL EDİLMELİDİR.</text>
<text x="294.9" y="289.9">WEIGHT:</text>
<text x="327.6" y="290.3">SCALE:1:1</text>
</g>
<g font-size="1.4">
<text x="294.5" y="239.3">PROPRIETARY AND CONFIDENTIAL</text>
<text x="294.7" y="241.2">THE INFORMATION CONTAINED IN THIS</text>
<text x="294.7" y="242.6">DRAWING IS THE SOLE PROPERTY OF</text>
<text x="294.7" y="244">ALTINKAYA ENCLOSURES. ANY</text>
<text x="294.7" y="245.5">REPRODUCTION IN PART OR AS A WHOLE</text>
<text x="294.7" y="246.9">WITHOUT THE WRITTEN PERMISSION OF</text>
<text x="294.7" y="248.3">ALTINKAYA ENCLOSURES IS PROHIBITED.</text>
<text x="339.1" y="252.6">ENCLOSURES FOR ELECTRONICS</text>
</g>
</svg>
